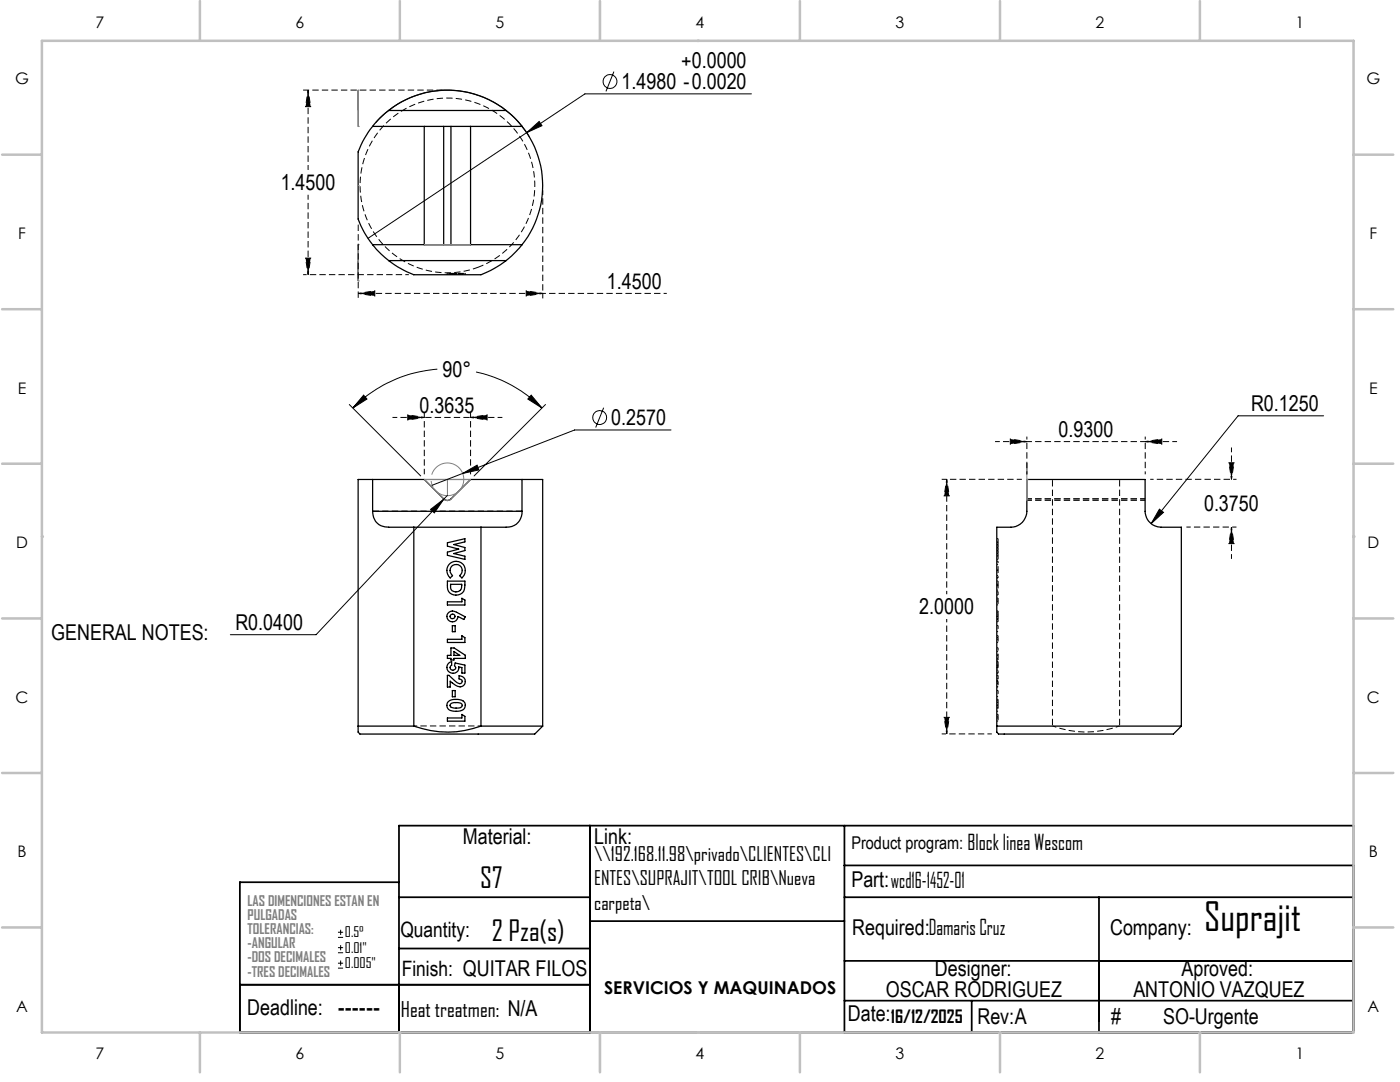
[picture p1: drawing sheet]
<svg xmlns="http://www.w3.org/2000/svg" width="279mm" height="216mm" viewBox="0 0 279 216" stroke-linecap="round" stroke-linejoin="round" font-family="sans-serif">
<g fill="none" stroke="#000" stroke-width=".2" stroke-dasharray="1.3 .6" stroke-dashoffset=".6" stroke-linecap="butt">
<path d="M61.5 18l.5 3.3h-1l.5-3.3M61.5 54.8l-.5-3.3h1l-.5 3.3M71.5 58.5l3.3-.5v1.1l-3.3-.6M81.6 54.8h-21.1M108.3 58.5l-3.3 .6v-1.1l3.3 .5M108.3 58.5h24.8M84.7 83.3l-3.3 .5v-1l3.3 .5M93.9 83.3l3.3-.5v1l-3.3-.5M188.9 95.6l.5 3.3h-1l.5-3.3M188.9 95.6v23M204.9 88.1l-3.3 .5v-1l3.3 .5M228.6 88.1l3.3-.5v1l-3.3-.5"/>
<path d="M229.6 95.6h17.2M245.8 95.6l-.5-3.3h1l-.5 3.3M199.2 116.7v2M245.8 105.2l.5 3.3h-1l.5-3.3M199.2 134.8v1.2M199.2 137.8v1.2M199.2 124.8v1.2M96 144.9h-13.4M188.9 146.4l-.5-3.3h1l-.5 3.3M188.9 146.4v-22.9M199.2 140.7v1.2"/>
</g>
<g fill="none" stroke="#000" stroke-width=".2" stroke-dasharray="1.3 .6" stroke-linecap="butt">
<path d="M89.2 54.6h.1M89.2 54.6v.2M89.3 54.6v.2M89.6 54.6v.2M89.8 54.6v.2M89.9 54.6v.2M90 54.6v.2M90.1 54.6v.2M90.3 54.6v.2M90.4 54.6v.2M90.6 54.6v.2M90.7 54.6v.2"/>
<path d="M90.8 54.6v.2M90.9 54.6v.2M91 54.6v.2M91.1 54.6v.2M91.4 54.6v.2M91.6 54.6v.2M91.7 54.6v.2M91.8 54.6v.2M91.9 54.6v.2M92.2 54.6v.2M92.3 54.6v.2M92.4 54.6v.2"/>
<path d="M92.6 54.6v.2M92.8 54.6v.2M92.8 54.6h.1M92.9 54.6v.2M104.2 102h-29.8M199.2 113.8h-.3M199.2 115.9h-.3M199.2 116.7h-.3M199.2 119.3v.4M199.2 119.7h-.3M199.2 107.5h-.3M199.2 108.3h-.3"/>
<path d="M199.2 108.6v.6M199.2 109.8v.6M199.2 108.1v.5M199.2 108.6h-.3M199.2 108.1h-.3M199.2 109.2v.6M199.2 109.2h-.3M199.2 109.8h-.3M199.2 110.4v.6M199.2 111h-.3M199.2 110.4h-.3M199.2 110.8h-.3"/>
<path d="M199.2 111.6h-.3M199.2 112.6h-.3M199.2 114.8h-.3M199.2 119.3h-.3M199.2 115.3h-.3M199.2 116.8h-.3M199.2 117.8h-.3M199.2 116.6h-.3M199.2 118.1h-.3M199.2 109.5h-.3M199.2 110.1h-.3M199.2 108.9h-.3"/>
<path d="M199.2 112h-.3M199.2 118.7h-.3M199.2 116.9h-.3M199.2 136h-.3M199.2 131.4h-.3M199.2 130.7h-.3M199.2 123.1h-.3M199.2 123.1v.5M199.2 134.3h-.3M199.2 132.7h-.3M199.2 132.3v.4M199.2 127.2h-.3"/>
<path d="M199.2 126.8v.4M199.2 128.2h-.3M199.2 120.7h-.3M199.2 123h-.3M199.2 123.6h-.3M199.2 139.5v.3M199.2 139.8h-.3M199.2 135.5h-.3M199.2 135.9h-.3M199.2 136.4h-.3M199.2 133.2h-.3M199.2 133.1h-.3"/>
<path d="M199.2 127.6h-.3M199.2 126.8h-.3M199.2 120.1h-.3M199.2 136.3h-.3M199.2 137h-.3M199.2 130h-.3M199.2 134.8h-.3M199.2 133.3h-.3M199.2 123.6v.5M199.2 122.2h-.3M199.2 121.9v.3M199.2 139.5h-.3"/>
<path d="M199.2 132.8h-.3M199.2 133.7h-.3M199.2 137.8h-.3M199.2 139h-.3M199.2 126h-.3M199.2 124.8h-.3M199.2 132.3h-.3M199.2 123.4h-.3M199.2 122.5h-.3M199.2 135.8h-.3M199.2 134.7v.1M199.2 129.3h-.3"/>
<path d="M199.2 131.7h-.3M199.2 131.4v.3M199.2 121.9h-.3M199.2 124.1h-.3M199.2 132v.3M199.2 132h-.3M199.2 137.1h-.3M199.2 137v.1M199.2 134.7h-.3M199.2 140.7h-.3M199.2 142.9h-.3M199.2 143.9h-.3"/>
<path d="M199.2 142.5v.4M199.2 140.2h-.3M199.2 141.3h-.3M199.2 143.3h-.3M199.2 142.5h-.3M199.2 141.9h-.3M199.2 141.1h-.3"/>
</g>
<g fill="none" stroke="#000" stroke-width=".25">
<path d="M74.4 25.2a18.2 18.2 0 0 0-2.9 5.1v13.4a17.7 17.7 0 0 0 2.9 5.1M74.4 25.2h14.1M77.6 22a15.4 15.4 0 0 0-3.2 3.2M77.6 22a18.9 18.9 0 0 1 23.4 0M77.6 22h23.4M84.7 25.2v23.6M88.5 25.2h1.5M88.5 25.2v23.6M90 25.2v23.6M90 25.2h14.2M93.9 25.2v23.6M101 22l1.5 1.3 1.7 1.9"/>
<path d="M104.2 25.2a18.9 18.9 0 0 1 0 23.6M74.4 48.8l1.7 1.9 1.5 1.3M74.4 48.8h14.1M77.6 52a20.2 20.2 0 0 0 5 2.8h13.4a20.2 20.2 0 0 0 5-2.8M77.6 52h23.4M88.5 48.8h1.5M90 48.8h14.2M104.2 48.8l-1.6 1.8-1.6 1.4M74.4 95.7h-2.9v49.2M74.4 95.7h10.3l3.8 3.9a.98 .98 0 0 0 1.5 0l3.9-3.9h10.3M74.4 95.7v6.3M104.2 95.7h4.1v49.2"/>
<path d="M104.2 95.7v6.3M74.4 102a3.1 3.1 0 0 0 3.7 3.2h4.5M74.4 102h29.8M82.6 105.2h13.4M82.6 105.2v39.7M89.3 116h3.5v.7a1.76 1.76 0 0 1-1.7 2 1.76 1.76 0 0 1-1.8-1.9zM89.3 108.3l3.5-.8v.6l-2.2 .6 2.2 .6v.6l-2.2 .6 2.2 .5v.6l-3.5-.8v-.6l2.2-.6-2.2-.6zM89.9 112.4a1.87 1.87 0 0 1 2.6 .3 1.87 1.87 0 0 1-.3 2.6l-.5-.4a1.24 1.24 0 0 0 .2-1.9 1.24 1.24 0 0 0-1.8 0 1.24 1.24 0 0 0 .2 1.9l-.4 .4a1.93 1.93 0 0 1 0-2.9zM89.9 116.6h2.2a1.16 1.16 0 0 1-.7 1.5 1.16 1.16 0 0 1-1.5-.8zM96 105.2v39.7M104.2 102a3.1 3.1 0 0 1-3.8 3.2h-4.4M89.3 134.8h.3l1.7 1.4a.53 .53 0 0 0 .7 .2 .53 .53 0 0 0 .2-.7l-.6-.2v-.7a1.13 1.13 0 0 1 1.2 1.6 1.13 1.13 0 0 1-1.9 .3l-1-.8v1.2h-.6z"/>
<path d="M89.3 120.1h2.9v-.7l.6 .3v1h-3.5zM89.3 127.6h2.9v-.7l.6 .3v1h-3.5zM89.5 132.4l.6-.4v.8a.52 .52 0 0 0-.2 .7 .52 .52 0 0 0 .8 .1 .52 .52 0 0 0 0-.8l.1-.5 2 .4v1.6h-.6v-1.1l-.7-.1a1.18 1.18 0 0 1-1.5 1.2 1.18 1.18 0 0 1-.5-1.9zM89.6 122.2a1.28 1.28 0 0 1 1.5 0l1.8 .9-.3 .5-1.2-.6a1.09 1.09 0 0 1-1.6 1 1.09 1.09 0 0 1-.2-1.8zM90 129.3h.6l2.3 1.4v.7h-2.3v.3h-.6v-.3h-.7v-.6h.7zM90.3 124.8h.5v1.2h-.5zM90.3 137.8h.5v1.2h-.5zM90.6 130l1.2 .8h-1.2zM71.5 144.9h11.1M71.5 144.9v.5a.9 .9 0 0 0 .4 1.1h34.8l1.6-1.6M82.6 144.9a19.3 19.3 0 0 0 13.4 0M89.3 143.3h2.9v-.7l.6 .3v1h-3.5z"/>
<path d="M89.3 140.2a2.82 2.82 0 0 1 3.3-.2 1.2 1.2 0 0 1 .1 1.4 1.2 1.2 0 0 1-1.3 .5h-.8a1.22 1.22 0 0 1-1.2-.4 1.22 1.22 0 0 1-.1-1.3zM90 140.4a2.29 2.29 0 0 1 2.2 .1 .65 .65 0 0 1-.8 .8l-1.3-.2-.3-.3zM96 144.9h12.3M198.9 144.9v-39.7h.9a9.1 9.1 0 0 0 3.4-.4 3.2 3.2 0 0 0 1.7-2.8v-6.3h23.6v6.3a3.3 3.3 0 0 0 3.8 3.2h3.5v39.7M198.9 144.9h36.9M198.9 144.9v.5a.86 .86 0 0 0 .5 1.1h34.8l1.6-1.6"/>
<circle cx="90.3" cy="123" r=".48"/>
</g>
<path d="M89.3 54.6h3.5M84.7 83.3h9.2M210 95.6v49.3M223.4 95.6v49.3" fill="none" stroke="#000" stroke-width=".2" stroke-dasharray="1.3 .6" stroke-dashoffset="-.2" stroke-linecap="butt"/>
<path d="M95.4 53.3a17.4 17.4 0 0 1-23.4-18.8 17.4 17.4 0 0 1 27.9-11.4 17.4 17.4 0 0 1-3.6 29.9l-.9 .3M84.7 94.6v-12.3M93.9 94.6v-12.3" fill="none" stroke="#000" stroke-width=".2" stroke-dasharray="1.3 .6" stroke-dashoffset=".2" stroke-linecap="butt"/>
<path d="M199.2 119.7v1M199.2 136v1M199.2 127.2v1M199.2 142.9v1M223.4 144.9a19 19 0 0 1-13.4 0" fill="none" stroke="#000" stroke-width=".2" stroke-dasharray="1.3 .6" stroke-dashoffset=".5" stroke-linecap="butt"/>
<path d="M199.2 115.9v.8M236.8 105.2h10M199.2 139.8v.9M199.2 122.2v.9M197.9 146.4h-10" fill="none" stroke="#000" stroke-width=".2" stroke-dasharray="1.3 .6" stroke-dashoffset=".4" stroke-linecap="butt"/>
<path d="M204.9 94.6v-7.5M228.6 94.6v-7.5M199.2 113.8v1.5M199.2 129.3v1.4" fill="none" stroke="#000" stroke-width=".2" stroke-dasharray="1.3 .6" stroke-dashoffset=".7" stroke-linecap="butt"/>
<g fill="none" stroke="#000" stroke-width=".2" stroke-dasharray="1.3 .6" stroke-dashoffset=".3" stroke-linecap="butt">
<path d="M61.5 18v15.9M108.3 38v21.5M61.5 54.8v-15.9M71.5 58.5h36.8M84.7 83.3h-6.4M93.9 83.3h6.4M203.9 95.6h-16M204.9 99.8h23.7M204.9 88.1h-6.3M204.9 88.1h23.7M228.6 99.5h-23.7M228.6 88.1h6.3"/>
<path d="M245.8 95.6v-6.3M199.2 111v.6M199.2 107.5v.6M245.8 105.2v6.3M199.2 130.7v.7"/>
</g>
<path d="M199.2 112v1.8" fill="none" stroke="#000" stroke-width=".2" stroke-dasharray="1.3 .6" stroke-dashoffset=".9" stroke-linecap="butt"/>
<path d="M199.2 132.7v1.6" fill="none" stroke="#000" stroke-width=".2" stroke-dasharray="1.3 .6" stroke-dashoffset=".8" stroke-linecap="butt"/>
<g fill="none" stroke="#000" stroke-width=".2">
<path d="M122.5 14.3l-1.6 3.9M150 18.7h-33.3l-11.6 7.8M75 24.4a19 19 0 0 1 30.7 2.9M105.1 26.5l2.5-2.3 .6 .9zM105.1 26.5l-31.7 21.1M72.6 78.8l.6 .8-2.8 1.8zM87.3 73.7a26.8 26.8 0 0 0-16.9 7.7M95 74.2a26.5 26.5 0 0 1 13.2 7.2M106 78.8l2.2 2.6-2.9-1.8zM69.7 80.7l14.3 14.3M88.6 99.6l-25.5 27h-17.1M89.3 98.8l-.7 .8"/>
<path d="M92.3 94.5l2.9-1.7 .4 1zM108.9 80.7l-14.3 14.3M120.5 81.4l-1.6 3.9M133.9 85.8h-19.2l-28.5 11M264.2 83h-17.1l-17.4 21.5M85.9 101.6l2.7-2-1.9 2.7zM231.4 101.6l.8 .6-2.5 2.3zM67.5 187h1M67.5 186h1M67.5 190.1h1M67.5 189.1h1M67.5 193.2h1"/>
<path d="M67.5 192.2h1M68 185.5v1M68 188.6v1M68 191.7v1"/>
<circle cx="121.7" cy="16.3" r="1.38"/>
<circle cx="119.7" cy="83.3" r="1.39"/>
</g>
<g fill="none" stroke="#808080" stroke-width=".25">
<path d="M71.5 18v7.2M71.5 18h.1M71.5 22v3.2M71.5 25.2h.1M71.5 48.8v3.2M71.5 48.8v7.3M71.5 56.1h.1M71.5 48.8h.1M84.7 48.8h9.2M88.5 48.8h1.5M84.7 95.7h9.2l-3.9 3.9a.97 .97 0 0 1-1.5 0zM204.9 95.7h.1"/>
<path d="M204.9 99.6v.3zM204.9 95.7v3.9"/>
</g>
<path d="M92.4 94.7a3.3 3.3 0 0 0-5.4-1.3 3.3 3.3 0 0 0 1.4 5.4 3.3 3.3 0 0 0 4.1-3.9l-.1-.2" fill="none" stroke="#808080" stroke-width=".2" stroke-dasharray="15.2 1.3 1.3 1.3" stroke-dashoffset="6.9" stroke-linecap="butt"/>
<path d="M92.4 48.8h-6.4h6.6h-.2M204.9 94.7v-2.3v6.5v-4.2" fill="none" stroke="#808080" stroke-width=".2" stroke-dasharray="15.2 1.3 1.3 1.3" stroke-dashoffset="10.6" stroke-linecap="butt"/>
<path d="M88.3 18h-27.8" fill="none" stroke="#000" stroke-width=".2" stroke-dasharray="1.3 .6" stroke-dashoffset=".1" stroke-linecap="butt"/>
<path d="M71.5 44.7v14.8" fill="none" stroke="#000" stroke-width=".2" stroke-dasharray="1.3 .6" stroke-dashoffset="-.1" stroke-linecap="butt"/>
<path d="M89.3 98.8v-3.2M204.9 98.8v-3.2" fill="none" stroke="#808080" stroke-width=".2" stroke-dasharray="15.2 1.3 1.3 1.3" stroke-linecap="butt"/>
<path d="M71.5 37h.1M89.3 48.8h.1" fill="none" stroke="#808080" stroke-width=".2" stroke-dasharray="15.2 1.3 1.3 1.3"/>
<g fill="none" stroke="#000" stroke-width=".35">
<path d="M79.6 176h-31.7v30h222.2v-41.3h-190.5v41.3M79.6 179h38.1M117.7 164.7v41.3M168.5 164.7v41.3M168.5 179h101.6M168.5 172.7h101.6M219.3 179v27M47.9 196.5h69.8M79.6 189.3h38.1M117.7 183.8h50.8M168.5 191.7h101.6M168.5 199.7h101.6"/>
<path d="M193.9 199.7v6.3"/>
</g>
<g fill="none" stroke="#c0c0c0" stroke-width=".5">
<path d="M8.4 8.1h261.7v197.9h-261.7zM39.9 .2v7.9M79.8 .2v7.9M119.7 .2v7.9M139.2 8.1h.1M159.6 .2v7.9M199.6 .2v7.9M239.5 .2v7.9M.4 30.9h8M270.1 30.9h8M.4 61.7h8M270.1 61.7h8"/>
<path d="M.4 92.5h8M270.1 92.5h8M8.4 107.1h.1M270.1 107.1h.1M.4 123.4h8M270.1 123.4h8M.4 154.2h8M270.1 154.2h8M.4 185.1h8M270.1 185.1h8M39.9 206v8M79.8 206v8"/>
<path d="M119.7 206v8M139.2 206h.1M159.6 206v8M199.6 206v8M239.5 206v8"/>
</g>
<g fill="#000">
<path d="M61.5 18l.5 3.3h-1zM61 51.5h1l-.5 3.3zM71.5 58.5l3.3-.5v1.1zM105 58l3.3 .5-3.3 .6zM81.4 82.8l3.3 .5-3.3 .5zM93.9 83.3l3.3-.5v1zM188.9 95.6l.5 3.3h-1zM201.6 87.6l3.3 .5-3.3 .5zM228.6 88.1l3.3-.5v1zM245.3 92.3h1l-.5 3.3zM245.8 105.2l.5 3.3h-1zM188.4 143.1h1l-.5 3.3z"/>
<path d="M105.1 26.5l3.1-1.4-.6-.9zM231.4 101.6l-1.7 2.9 2.5-2.3z"/>
<path d="M106 78.8l2.2 2.6-2.9-1.8zM72.6 78.8l.6 .8-2.8 1.8zM85.9 101.6l.8 .7 1.9-2.7zM92.3 94.5l3.3-.7-.4-1z"/>
</g>
<text font-size="7.8" x="240.3" y="185.7">Suprajit</text>
<g font-size="5.6">
<text x="95.8" y="177.2">S7</text>
<text x="98.2" y="187.8">2 Pza(s)</text>
</g>
<g font-size="4.4">
<text x="124" y="17.7">1.4980 -0.0020</text>
<text x="136" y="13.6">+0.0000</text>
<text x="56" y="37.9">1.4500</text>
<text x="121.1" y="57.6">1.4500</text>
<text x="88.3" y="75.1">90°</text>
<text x="83.7" y="82.3">0.3635</text>
<text x="249.7" y="82">R0.1250</text>
<text x="122" y="84.8">0.2570</text>
<text x="211.3" y="87.1">0.9300</text>
<text x="240.3" y="101.9">0.3750</text>
<text x="47" y="125.7">R0.0400</text>
<text x="183.5" y="122.5">2.0000</text>
<text x="10.2" y="127.8">GENERAL NOTES:</text>
<text x="92.4" y="168.3">Material:</text>
<text x="118.6" y="168.3">Link:</text>
<text x="169.9" y="177">Part:wcd16-1452-01</text>
<text x="170.1" y="186.5">Required:Damaris Cruz</text>
<text x="221.5" y="186.5">Company:</text>
<text x="186.6" y="194.7">Designer:</text>
<text x="235.8" y="194.7">Aproved:</text>
<text x="49.3" y="202.6">Deadline: ------</text>
<text x="169.2" y="203.7">Date:</text>
<text x="176.8" y="199">OSCAR RODRIGUEZ</text>
<text x="226.2" y="199">ANTONIO VAZQUEZ</text>
<text x="195.1" y="204.4">Rev:A</text>
<text x="221.8" y="204.4">#</text>
<text x="232.1" y="204.4">SO-Urgente</text>
</g>
<g font-size="4.2">
<text x="193.1" y="169.5">Block linea Wescom</text>
<text x="79.9" y="186.9">Quantity:</text>
<text x="80.2" y="194.7">Finish: QUITAR FILOS</text>
<text x="80" y="202.9">Heat treatmen: N/A</text>
</g>
<g font-size="3.9">
<text x="118.6" y="171.8">\\192.168.11.98\privado\CLIENTES\CLI</text>
<text x="118.6" y="176.7">ENTES\SUPRAJIT\TOOL CRIB\Nueva</text>
<text x="118.6" y="181.5">carpeta\</text>
</g>
<g font-size="3.5">
<text x="169.9" y="169.5">Product program:</text>
<text x="120.6" y="198.4">SERVICIOS Y MAQUINADOS</text>
<text x="177.8" y="204.2">16/12/2025</text>
</g>
<g font-size="3.2">
<text x="19.1" y="5.6">7</text>
<text x="59" y="5.6">6</text>
<text x="98.9" y="5.6">5</text>
<text x="138.8" y="5.6">4</text>
<text x="178.7" y="5.6">3</text>
<text x="218.6" y="5.6">2</text>
<text x="258.6" y="5.6">1</text>
<text x="3" y="16.8">G</text>
<text x="272.7" y="16.8">G</text>
<text x="3.6" y="47.7">F</text>
<text x="273.3" y="47.7">F</text>
<text x="3.6" y="78.5">E</text>
<text x="273.2" y="78.5">E</text>
<text x="3.2" y="109.4">D</text>
<text x="272.9" y="109.4">D</text>
<text x="3.1" y="140.2">C</text>
<text x="272.8" y="140.2">C</text>
<text x="3.5" y="171">B</text>
<text x="273.2" y="171">B</text>
<text x="3.2" y="201.9">A</text>
<text x="272.9" y="201.9">A</text>
<text x="19.1" y="211.4">7</text>
<text x="59" y="211.4">6</text>
<text x="98.9" y="211.4">5</text>
<text x="138.8" y="211.4">4</text>
<text x="178.7" y="211.4">3</text>
<text x="218.6" y="211.4">2</text>
<text x="258.6" y="211.4">1</text>
</g>
<g font-size="2.8" fill="#808080">
<text x="49.4" y="180.8">LAS DIMENCIONES ESTAN EN</text>
<text x="49.4" y="183.6">PULGADAS</text>
<text x="49.4" y="186.4">TOLERANCIAS:</text>
<text x="49.4" y="189.2">-ANGULAR</text>
<text x="49.4" y="192">-DOS DECIMALES</text>
<text x="49.4" y="194.9">-TRES DECIMALES</text>
</g>
<g font-size="2.8">
<text x="68.8" y="187.1">0.5°</text>
<text x="68.8" y="190.1">0.01&quot;</text>
<text x="68.8" y="193.2">0.005&quot;</text>
</g>
</svg>
